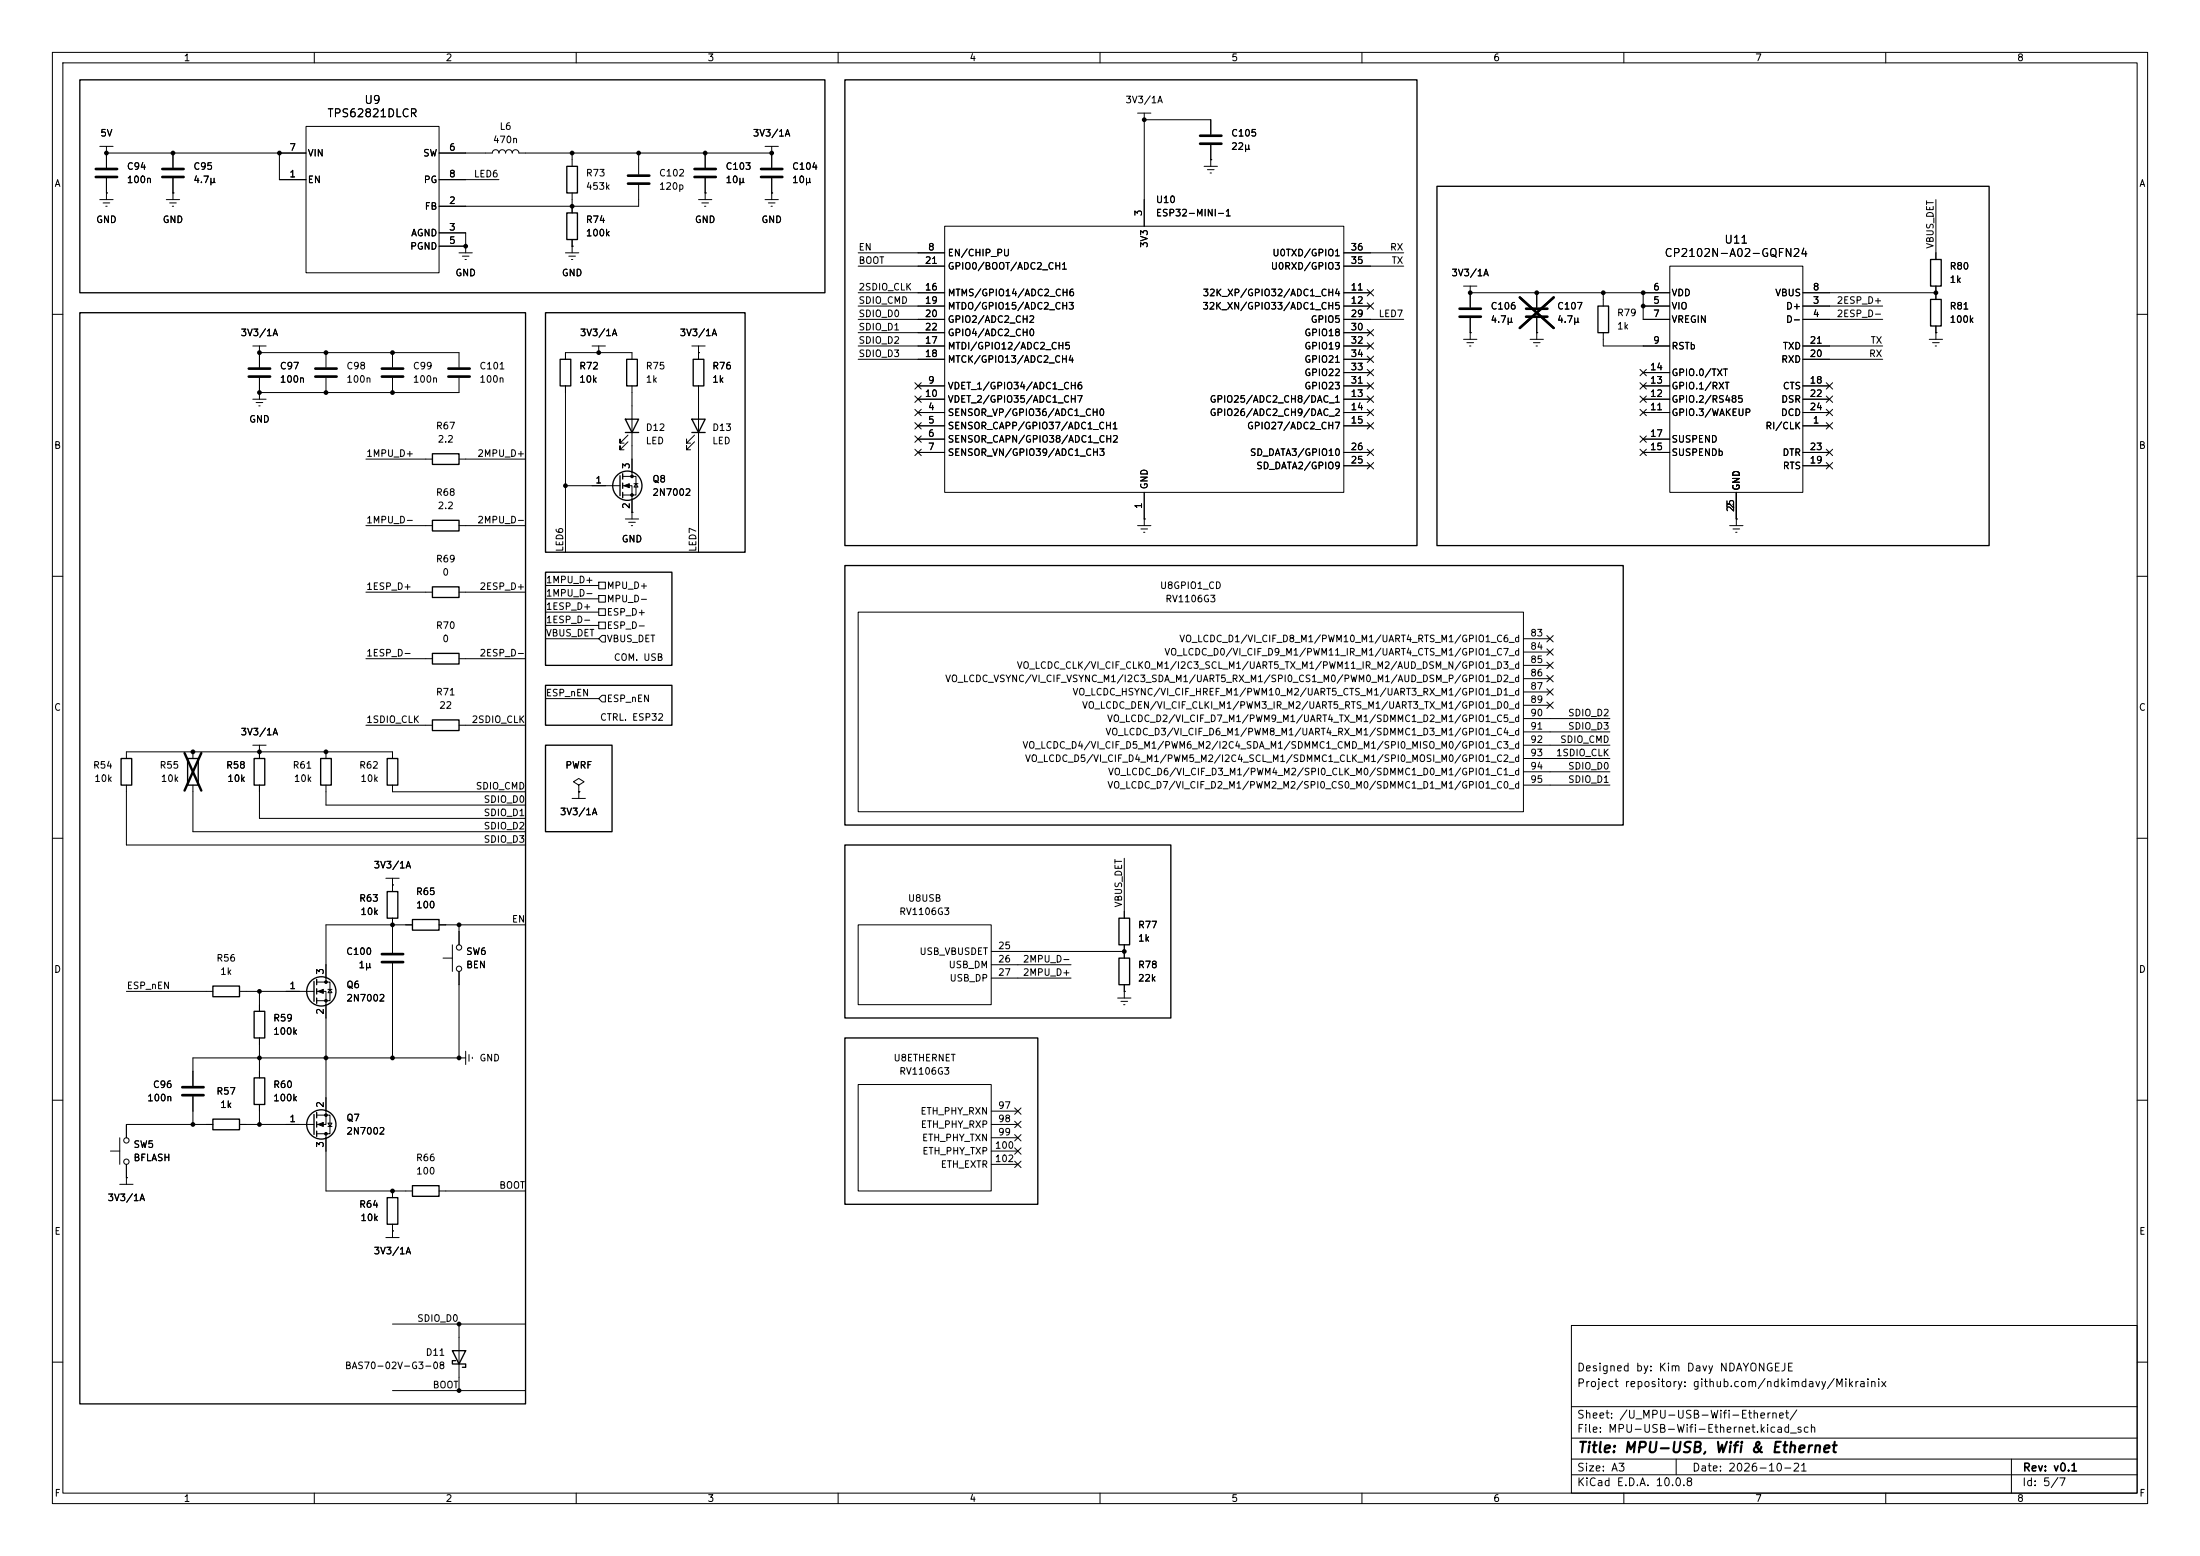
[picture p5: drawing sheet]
<svg xmlns="http://www.w3.org/2000/svg" width="420mm" height="297mm" viewBox="0 0 420 297" stroke-linecap="round" stroke-linejoin="round" font-family="sans-serif">
<g fill="none" stroke="#000" stroke-width=".19">
<path d="M10 10h400v277h-400zM12 12h396v273h-396zM60 10v2M110 10v2M160 10v2M210 10v2M260 10v2M310 10v2M360 10v2M19 27.9h2.6M19 38.1h2.6M19.7 38.7h1.3"/>
<path d="M20.2 39.4h.2M20.3 29.2h.1M20.3 36.8h.1M20.3 29.2h38.1M20.3 27.9v4.1M20.3 34v4.1M31.7 38.1h2.6M32.4 38.7h1.3M32.9 39.4h.2M33 36.8h.1M33 29.2v2.8M33 34v4.1"/>
<path d="M53.3 29.2v5.1h5.1M58.4 24.1h25.4v28h-25.4zM83.8 29.2h10.2a.64 .64 0 0 1 .6-.6 .64 .64 0 0 1 .6 .6 .64 .64 0 0 1 .7-.6 .64 .64 0 0 1 .6 .6 .64 .64 0 0 1 .7-.6 .64 .64 0 0 1 .6 .6 .64 .64 0 0 1 .6-.6 .64 .64 0 0 1 .7 .6h48.2M83.8 34.3h11.4M109.2 29.2v2.6M109.2 36.8v3.8M121.9 35.3v4.1h-38.1M121.9 29.2v4.1M133.3 38.1h2.6M134 38.7h1.3M134.5 39.4h.2M134.6 36.8h.1"/>
<path d="M134.6 29.2v2.8M134.6 34v4.1M146 27.9h2.6M146 38.1h2.6M146.7 38.7h1.3M147.2 39.4h.2M147.3 36.8h.1M147.3 29.2h.1M147.3 27.9v4.1M147.3 34v4.1M217.2 21.6h2.5M218.4 22.9h.1"/>
<path d="M218.4 21.6v21.6M218.4 22.9h12.7v2.8M229.9 31.8h2.5M230.5 32.4h1.3M231 33h.3M231.1 30.5h.1M231.1 27.7v4.1M369.6 38.1v11.4M83.8 44.5h5.1v3.8M83.8 47h5.1M87.6 48.3h2.6M88.3 48.9h1.2"/>
<path d="M88.8 49.5h.2M88.9 47h.1M107.9 48.3h2.6M108.6 48.9h1.3M109.1 49.5h.2M109.2 47h.1M109.2 45.7v2.6M163.8 48.3h16.5M163.8 55.9h16.5M163.8 58.4h16.5M163.8 50.8h16.5M180.3 43.2h76.2v50.8h-76.2z"/>
<path d="M256.5 48.3h11.5M256.5 55.9h5.1M256.5 58.4h5.1M256.5 50.8h11.5M261 57.8l1.2 1.2M261 55.3l1.2 1.2M262.2 57.8l-1.2 1.2M262.2 55.3l-1.2 1.2M279.4 54.6h2.5M280.7 55.9h.1M280.7 55.9h38.1M280.7 54.6v4.1"/>
<path d="M293.4 55.9v2.8M306.1 55.9v2.5M313.7 58.4h5.1M313.7 55.9v5.1h5.1M318.8 50.8h25.4v43.2h-25.4zM344.2 55.9h25.4M344.2 58.4h15.2M369.6 54.6v2.6M10 60h2M48.3 66h2.5M48.3 76.2h2.5M48.9 76.8h1.3"/>
<path d="M49.4 77.5h.3M49.5 67.3h.1M49.5 74.9h.1M49.5 66v4.1M49.5 72.1v4.1M49.5 67.3h38.1v2.8M62.2 67.3v2.8M62.2 72.1v2.8M74.9 67.3v2.8M74.9 72.1v2.8M87.6 72.1v2.8h-38.1M107.9 68.6v-1.3h12.7v1.3"/>
<path d="M107.9 73.7v31.7M113 66h2.6M114.3 67.3h.1M114.3 66v1.3M120.6 73.7v17.2M132.1 66h2.5M133.3 67.3h.1M133.3 66v2.6M133.3 73.7v31.7M163.8 66h16.5M163.8 63.5h16.5M163.8 68.6h16.5"/>
<path d="M163.8 61h16.5M174.7 75.6l1.2 1.2M174.7 78.1l1.2 1.2M174.7 73.1l1.2 1.2M175.3 73.7h5M175.3 78.7h5M175.3 76.2h5M175.9 75.6l-1.2 1.2M175.9 78.1l-1.2 1.2M175.9 73.1l-1.2 1.2M256.5 66h5.1M256.5 63.5h5.1"/>
<path d="M256.5 73.7h5.1M256.5 78.7h5.1M256.5 76.2h5.1M256.5 68.6h5.1M256.5 61h11.5M256.5 71.1h5.1M261 65.4l1.2 1.2M261 62.9l1.2 1.2M261 70.5l1.2 1.2M261 75.6l1.2 1.2M261 78.1l1.2 1.2M261 73.1l1.2 1.2"/>
<path d="M261 68l1.2 1.2M262.2 65.4l-1.2 1.2M262.2 62.9l-1.2 1.2M262.2 70.5l-1.2 1.2M262.2 75.6l-1.2 1.2M262.2 78.1l-1.2 1.2M262.2 73.1l-1.2 1.2M262.2 68l-1.2 1.2M279.4 64.8h2.5M280 65.4h1.3M280.5 66h.3M280.7 63.5h.1"/>
<path d="M280.7 60.7v4.1M292.1 64.8h2.5M292.7 65.4h1.3M293.2 66h.3M293.4 63.5h.1M293.4 60.7v4.1M306.1 63.5v2.5h12.7M313.1 78.1l1.2 1.2M313.1 73.1l1.2 1.2M313.1 75.6l1.2 1.2M313.1 70.5l1.2 1.2M313.7 73.7h5.1"/>
<path d="M313.7 78.7h5.1M313.7 76.2h5.1M313.7 71.1h5.1M314.3 78.1l-1.2 1.2M314.3 73.1l-1.2 1.2M314.3 75.6l-1.2 1.2M314.3 70.5l-1.2 1.2M344.2 66h15.2M344.2 73.7h5M344.2 78.7h5M344.2 76.2h5M344.2 68.6h15.2"/>
<path d="M344.2 61h15.2M348.6 78.1l1.3 1.2M348.6 75.6l1.3 1.2M348.6 73.1l1.3 1.2M349.9 78.1l-1.3 1.2M349.9 75.6l-1.3 1.2M349.9 73.1l-1.3 1.2M368.3 64.8h2.5M368.9 65.4h1.3M369.4 66h.3M369.6 63.5h.1M369.6 62.2v2.6"/>
<path d="M408 60h2M69.8 87.6h12.7M87.6 87.6h12.7M107.9 92.7h10.5M118.9 90.9h2.5v3.6h-2.5M118.9 92.7h1.7v6.4M119.4 99.1h2.5M119.9 84.3l-1.5 1.6v-.8v.8h.7M119.9 83.1l-1.5 1.5v-.8v.8h.7M120 99.7h1.3M120.6 97.8h.1M121 92.3h.8"/>
<path d="M121.4 92.3l.4 .7h-.8zM132.6 84.3l-1.5 1.6v-.8v.8h.7M132.6 83.1l-1.5 1.5v-.8v.8h.7M174.7 80.7l1.2 1.2M174.7 83.2l1.2 1.2M174.7 85.8l1.2 1.2M175.3 81.3h5M175.3 83.8h5M175.3 86.4h5M175.9 80.7l-1.2 1.2M175.9 83.2l-1.2 1.2M175.9 85.8l-1.2 1.2"/>
<path d="M218.4 99.1h.1M218.4 94v6.3M256.5 81.3h5.1M256.5 86.4h5.1M256.5 88.9h5.1M261 85.8l1.2 1.2M261 80.7l1.2 1.2M261 88.3l1.2 1.2M262.2 85.8l-1.2 1.2M262.2 80.7l-1.2 1.2M262.2 88.3l-1.2 1.2M313.1 85.8l1.2 1.2"/>
<path d="M313.1 83.2l1.2 1.2M313.7 83.8h5.1M313.7 86.4h5.1M314.3 85.8l-1.2 1.2M314.3 83.2l-1.2 1.2M331.5 99.1h.1M331.5 94v6.3M344.2 81.3h5M344.2 86.4h5M344.2 88.9h5M348.6 80.7l1.3 1.2M348.6 85.8l1.3 1.2"/>
<path d="M348.6 88.3l1.3 1.2M349.9 80.7l-1.3 1.2M349.9 85.8l-1.3 1.2M349.9 88.3l-1.3 1.2M10 110h2M69.8 100.3h12.7M69.8 113h12.7M87.6 100.3h12.7M87.6 113h12.7M104.1 114.3h10.2M104.1 111.8h10.2M104.1 116.8h10.2"/>
<path d="M104.1 119.4h10.2M114.3 118.7h1.3v1.3h-1.3zM114.3 111.1h1.3v1.3h-1.3zM114.3 113.7h1.3v1.2h-1.3zM114.3 116.2h1.3v1.3h-1.3zM120.5 100.3h.3M163.8 116.8h127v38.1h-127zM217.2 100.3h2.5M217.8 101h1.3M218.3 101.6h.3M330.2 100.3h2.5M330.8 101h1.3"/>
<path d="M331.3 101.6h.3M408 110h2M69.8 125.7h12.7M69.8 138.4h12.7M87.6 125.7h12.7M87.6 138.4h12.7M104.1 121.9h10.2M104.1 133.4h10.2M114.9 132.7h.7v1.3h-.7l-.6-.6zM114.9 121.3h.7v1.3h-.7l-.6-.7zM290.8 121.9h5.1M290.8 124.5h5.1"/>
<path d="M290.8 127h5.1M290.8 129.5h5.1M290.8 132.1h5.1M290.8 134.6h5.1M290.8 137.2h16.5M290.8 139.7h16.5M295.3 121.3l1.2 1.2M295.3 131.5l1.2 1.2M295.3 123.9l1.2 1.2M295.3 128.9l1.2 1.2M295.3 126.4l1.2 1.2M295.3 134l1.2 1.2"/>
<path d="M296.5 134l-1.2 1.2M296.5 131.5l-1.2 1.2M296.5 128.9l-1.2 1.2M296.5 121.3l-1.2 1.2M296.5 123.9l-1.2 1.2M296.5 126.4l-1.2 1.2M10 160h2M24.1 144.8v-1.3h50.8v1.3M24.1 149.9v11.4h76.2M36.8 143.5v1.3M36.8 149.9v8.9h63.5M48.3 142.2h2.5"/>
<path d="M49.5 143.5h.1M49.5 142.2v2.6M49.5 149.9v6.3h50.8M62.2 143.5v1.3M62.2 149.9v3.8h38.1M74.9 149.9v1.2h25.4M109.2 152.4h2.6M110.5 149.9l1-.7-1-.6-1 .6 1 .7v1.2M110.5 151.1h.1M110.5 151.1v1.3M290.8 142.2h16.5M290.8 144.8h16.5"/>
<path d="M290.8 147.3h16.5M290.8 149.9h16.5M408 160h2M73.7 167.6h2.5M74.9 168.9h.1M74.9 167.6v2.6M74.9 175.3v6.6M78.7 176.5h-16.5v11M83.8 176.5h16.5M87.6 176.5v3.8M163.8 176.5h25.4v15.3h-25.4zM214.6 163.8v11.5"/>
<path d="M24.1 189.2h16.5M45.7 189.2h14.2M49.5 189.2v3.8M49.5 198.1v7.6M60.5 187.5h2.5v3.5h-2.5M60.5 189.2h1.7v25.4h-1.7M62.6 188.8h.8M63 188.8l.4 .7h-.8zM74.9 183.9v18M84.6 182.9h1.8M86.4 180.3v5.1M87.6 185.4v16.5"/>
<path d="M189.2 181.6h25.4M189.2 184.2h15.3M189.2 186.7h15.3M213.4 190.5h2.5M214 191.1h1.3M214.5 191.8h.3M214.6 189.2h.1M214.6 180.3v2.6M214.6 188v2.5M10 210h2M21.1 219.7h1.8M22.9 217.2v5"/>
<path d="M36.8 209.3v5.3M40.6 214.6h-16.5v2.6M45.7 214.6h14.2M49.5 210.8v3.8M60.5 212.9h2.5v3.5h-2.5M62.2 216.4v10.9h16.5M62.6 214.4h.8l-.4 .6zM62.6 215h.8M87.6 201.9h.1M88.9 200.7v2.5M88.9 201.9h-52.1v5.4M89.5 201.3v1.3"/>
<path d="M90.2 201.8v.3M163.8 207h25.4v20.3h-25.4zM189.2 214.6h5.1M189.2 219.7h5.1M189.2 212.1h5.1M189.2 217.2h5.1M193.7 211.5l1.2 1.2M193.7 214l1.2 1.2M193.7 219.1l1.2 1.2M193.7 216.6l1.2 1.2M194.9 211.5l-1.2 1.2M194.9 214l-1.2 1.2"/>
<path d="M194.9 219.1l-1.2 1.2M194.9 216.6l-1.2 1.2M408 210h2M22.9 226.1h2.5M24.1 224.8h.1M24.1 222.2v3.9M73.7 236.2h2.5M74.9 234.9h.1M74.9 227.3v1.3M74.9 233.7v2.5M83.8 227.3h16.5M189.2 222.2h5.1"/>
<path d="M193.7 221.6l1.2 1.3M194.9 221.6l-1.2 1.3M74.9 252.7h25.4M87.6 252.7v12.7M300 253h108v32h-108zM10 260h2M74.9 265.4h25.4M300 278.5h108M300 274.5h108M300 268.5h108M320 278.5v3M384 278.5v6.5"/>
<path d="M408 260h2M60 285v2M110 285v2M160 285v2M210 285v2M260 285v2M300 281.5h108M310 285v2M360 285v2"/>
<circle cx="87.6" cy="180.8" r=".51"/>
<circle cx="87.6" cy="184.9" r=".51"/>
<circle cx="24.1" cy="217.7" r=".51"/>
<circle cx="24.1" cy="221.7" r=".51"/>
</g>
<g fill="none" stroke="#000" stroke-width=".25">
<path d="M15.2 15.2h142.3v40.7h-142.3zM161.3 15.2h109.2v88.9h-109.2zM108.2 31.8h2v5h-2zM274.3 35.6h105.4v68.5h-105.4zM15.2 59.7h85.1v208.3h-85.1zM104.1 59.7h38.1v45.7h-38.1zM108.2 40.6h2v5.1h-2zM305.1 58.4h2v5.1h-2zM368.6 57.2h2v5h-2zM368.6 49.5h2v5.1h-2zM106.9 68.6h2.1v5.1h-2.1zM119.6 68.6h2.1v5.1h-2.1z"/>
<path d="M132.3 68.6h2.1v5.1h-2.1zM82.5 86.6h5.1v2h-5.1zM82.5 99.3h5.1v2h-5.1zM118.4 90.8v3.8M118.9 90.4v1M118.9 92.2v1M118.9 94v1M119.4 80h2.5l-1.3 2.6zM119.4 82.6h2.5M132.1 80h2.5l-1.3 2.6zM132.1 82.6h2.5M82.5 112h5.1v2h-5.1z"/>
<path d="M104.1 109.2h24.2v17.8h-24.2zM161.3 108h148.6v49.5h-148.6zM82.5 124.7h5.1v2h-5.1zM82.5 137.4h5.1v2h-5.1zM104.1 130.8h24.2v7.6h-24.2zM23.1 144.8h2v5.1h-2zM35.8 144.8h2v5.1h-2zM48.5 144.8h2v5.1h-2zM61.2 144.8h2v5.1h-2zM73.9 144.8h2v5.1h-2zM104.1 142.2h12.7v16.6h-12.7zM73.9 170.2h2v5.1h-2z"/>
<path d="M78.7 175.5h5.1v2h-5.1zM161.3 161.3h62.2v33h-62.2zM213.6 175.3h2v5h-2zM40.6 188.2h5.1v2h-5.1zM48.5 193h2v5.1h-2zM59.9 187.3v3.8M60.5 186.9v1.1M60.5 188.7v1M60.5 190.5v1M161.3 198.1h36.8v31.8h-36.8zM213.6 182.9h2v5.1h-2zM40.6 213.6h5.1v2h-5.1z"/>
<path d="M48.5 205.7h2v5.1h-2zM59.9 212.7v3.8M60.5 212.3v1.1M60.5 214.1v1M60.5 215.9v1M73.9 228.6h2v5.1h-2zM78.7 226.3h5.1v2h-5.1zM86.4 257.8h2.5l-1.3 2.5zM87 259.7h-.6v.6h2.5v.7h-.6"/>
<circle cx="119.8" cy="92.7" r="2.79"/>
<circle cx="61.3" cy="189.2" r="2.79"/>
<circle cx="61.3" cy="214.6" r="2.79"/>
</g>
<g fill="none" stroke="#000" stroke-width=".51">
<path d="M18.3 32.3h4.1M18.3 33.8h4.1M31 32.3h4.1M31 33.8h4.1M119.9 35.1h4.1M119.9 33.5h4.1M132.6 32.3h4.1M132.6 33.8h4.1M145.3 32.3h4.1M145.3 33.8h4.1M229.1 27.4h4.1M229.1 25.9h4.1"/>
<path d="M278.6 58.9h4.1M291.3 58.9h4.1M47.5 71.9h4.1M47.5 70.4h4.1M60.2 71.9h4.1M60.2 70.4h4.1M72.9 71.9h4.1M72.9 70.4h4.1M85.6 71.9h4.1M85.6 70.4h4.1M278.6 60.5h4.1M291.3 60.5h4.1"/>
<path d="M72.9 182.1h4.1M72.9 183.6h4.1M34.8 207.5h4.1M34.8 209h4.1"/>
</g>
<g fill="#000" stroke="#000" stroke-width=".19">
<path d="M119.1 92.7l1-.4v.8zM60.7 189.2l1-.4v.8zM60.7 214.6l1-.4v.8z"/>
<circle cx="120.6" cy="94.5" r=".25"/>
<circle cx="120.6" cy="90.9" r=".25"/>
<circle cx="62.2" cy="187.5" r=".25"/>
<circle cx="62.2" cy="191" r=".25"/>
<circle cx="62.2" cy="212.9" r=".25"/>
<circle cx="62.2" cy="216.4" r=".25"/>
</g>
<path d="M290.1 56.8l6.5 5.8M296.6 56.8l-6.5 5.8M35.2 143.7l3.2 7.2M38.4 143.7l-3.2 7.2" fill="none" stroke="#000" stroke-width=".46"/>
<g fill="#000">
<circle cx="20.3" cy="29.2" r=".46"/>
<circle cx="33" cy="29.2" r=".46"/>
<circle cx="53.3" cy="29.2" r=".46"/>
<circle cx="109.2" cy="39.4" r=".46"/>
<circle cx="109.2" cy="29.2" r=".46"/>
<circle cx="121.9" cy="29.2" r=".46"/>
<circle cx="134.6" cy="29.2" r=".46"/>
<circle cx="147.3" cy="29.2" r=".46"/>
<circle cx="218.4" cy="22.9" r=".46"/>
<circle cx="88.9" cy="47" r=".46"/>
<circle cx="280.7" cy="55.9" r=".46"/>
<circle cx="293.4" cy="55.9" r=".46"/>
<circle cx="306.1" cy="55.9" r=".46"/>
<circle cx="313.7" cy="58.4" r=".46"/>
<circle cx="313.7" cy="55.9" r=".46"/>
<circle cx="369.6" cy="55.9" r=".46"/>
<circle cx="49.5" cy="74.9" r=".46"/>
<circle cx="49.5" cy="67.3" r=".46"/>
<circle cx="62.2" cy="74.9" r=".46"/>
<circle cx="62.2" cy="67.3" r=".46"/>
<circle cx="74.9" cy="67.3" r=".46"/>
<circle cx="74.9" cy="74.9" r=".46"/>
<circle cx="114.3" cy="67.3" r=".46"/>
<circle cx="107.9" cy="92.7" r=".46"/>
<circle cx="36.8" cy="143.5" r=".46"/>
<circle cx="49.5" cy="143.5" r=".46"/>
<circle cx="62.2" cy="143.5" r=".46"/>
<circle cx="74.9" cy="176.5" r=".46"/>
<circle cx="87.6" cy="176.5" r=".46"/>
<circle cx="49.5" cy="189.2" r=".46"/>
<circle cx="214.6" cy="181.6" r=".46"/>
<circle cx="36.8" cy="214.6" r=".46"/>
<circle cx="49.5" cy="201.9" r=".46"/>
<circle cx="49.5" cy="214.6" r=".46"/>
<circle cx="62.2" cy="201.9" r=".46"/>
<circle cx="74.9" cy="201.9" r=".46"/>
<circle cx="87.6" cy="201.9" r=".46"/>
<circle cx="74.9" cy="227.3" r=".46"/>
<circle cx="87.6" cy="252.7" r=".46"/>
<circle cx="87.6" cy="265.4" r=".46"/>
</g>
<text font-size="2" x="301" y="277.8">Title: MPU-USB, Wifi &amp; Ethernet</text>
<g font-size="1.5">
<text x="62.4" y="22.7">TPS62821DLCR</text>
<text x="69.4" y="20.2">U9</text>
<text x="329.1" y="46.9">U11</text>
<text x="317.6" y="49.4">CP2102N-A02-GQFN24</text>
<text x="300.9" y="262.1">Designed by: Kim Davy NDAYONGEJE</text>
<text x="300.9" y="265.1">Project repository: github.com/ndkimdavy/Mikrainix</text>
<text x="300.9" y="273.8">File: MPU-USB-Wifi-Ethernet.kicad_sch</text>
<text x="300.9" y="271.1">Sheet: /U_MPU-USB-Wifi-Ethernet/</text>
<text x="300.9" y="281.2">Size: A3</text>
<text x="322.9" y="281.2">Date: 2026-10-21</text>
<text x="386" y="281.2">Rev: v0.1</text>
<text x="300.9" y="284">KiCad E.D.A. 10.0.8</text>
<text x="385.9" y="284">Id: 5/7</text>
</g>
<g font-size="1.3">
<text x="35" y="12">1</text>
<text x="85" y="12">2</text>
<text x="135" y="12">3</text>
<text x="185" y="12">4</text>
<text x="235" y="12">5</text>
<text x="285" y="12">6</text>
<text x="335" y="12">7</text>
<text x="385" y="12">8</text>
<text x="214.7" y="20">3V3/1A</text>
<text x="19" y="26.4">5V</text>
<text x="55.1" y="29.1">7</text>
<text x="85.6" y="29.1">6</text>
<text x="94" y="27.6">470n</text>
<text x="95.3" y="25.1">L6</text>
<text x="143.6" y="26.4">3V3/1A</text>
<text x="234.9" y="26.4">C105</text>
<text x="234.9" y="28.9">22µ</text>
<text x="10.3" y="36">A</text>
<text x="24.1" y="32.7">C94</text>
<text x="24.1" y="35.3">100n</text>
<text x="36.8" y="32.7">C95</text>
<text x="36.8" y="35.3">4.7µ</text>
<text x="55.1" y="34.2">1</text>
<text x="58.6" y="35.3">EN</text>
<text x="58.6" y="30.2">VIN</text>
<text x="80.7" y="30.2">SW</text>
<text x="80.8" y="35.3">PG</text>
<text x="85.6" y="34.2">8</text>
<text x="90.4" y="34.2">LED6</text>
<text x="111.7" y="34">R73</text>
<text x="125.7" y="34">C102</text>
<text x="138.4" y="32.7">C103</text>
<text x="138.4" y="35.3">10µ</text>
<text x="151.1" y="32.7">C104</text>
<text x="151.1" y="35.3">10µ</text>
<text x="408.3" y="36">A</text>
<text x="81" y="40.3">FB</text>
<text x="85.6" y="39.2">2</text>
<text x="111.7" y="36.5">453k</text>
<text x="125.7" y="36.5">120p</text>
<text x="218.3" y="41.4" transform="rotate(-90 218.3 41.4)">3</text>
<text x="220.6" y="39.1">U10</text>
<text x="220.6" y="41.6">ESP32-MINI-1</text>
<text x="18.3" y="42.9">GND</text>
<text x="31" y="42.9">GND</text>
<text x="78.2" y="48">PGND</text>
<text x="78.4" y="45.4">AGND</text>
<text x="85.6" y="44.3">3</text>
<text x="85.6" y="46.9">5</text>
<text x="111.7" y="42.9">R74</text>
<text x="111.7" y="45.4">100k</text>
<text x="132.6" y="42.9">GND</text>
<text x="145.3" y="42.9">GND</text>
<text x="219.4" y="47.4" transform="rotate(-90 219.4 47.4)">3V3</text>
<text x="369.4" y="47.6" transform="rotate(-90 369.4 47.6)">VBUS_DET</text>
<text x="86.8" y="53">GND</text>
<text x="107.2" y="53">GND</text>
<text x="163.8" y="48.1">EN</text>
<text x="163.8" y="50.7">BOOT</text>
<text x="176.5" y="50.7">21</text>
<text x="177.1" y="48.1">8</text>
<text x="180.8" y="49.2">EN/CHIP_PU</text>
<text x="180.8" y="51.8">GPIO0/BOOT/ADC2_CH1</text>
<text x="242.5" y="51.8">U0RXD/GPIO3</text>
<text x="242.8" y="49.2">U0TXD/GPIO1</text>
<text x="257.7" y="50.7">35</text>
<text x="257.7" y="48.1">36</text>
<text x="265.3" y="48.1">RX</text>
<text x="265.6" y="50.7">TX</text>
<text x="277" y="53">3V3/1A</text>
<text x="372.1" y="51.8">R80</text>
<text x="163.8" y="55.8">2SDIO_CLK</text>
<text x="163.8" y="58.3">SDIO_CMD</text>
<text x="176.5" y="55.7">16</text>
<text x="176.5" y="58.3">19</text>
<text x="180.8" y="56.8">MTMS/GPIO14/ADC2_CH6</text>
<text x="180.8" y="59.4">MTDO/GPIO15/ADC2_CH3</text>
<text x="229.4" y="59.4">32K_XN/GPIO33/ADC1_CH5</text>
<text x="229.5" y="56.8">32K_XP/GPIO32/ADC1_CH4</text>
<text x="257.7" y="55.7">11</text>
<text x="257.7" y="58.3">12</text>
<text x="284.5" y="59.4">C106</text>
<text x="297.2" y="59.4">C107</text>
<text x="315.5" y="58.3">5</text>
<text x="315.5" y="55.7">6</text>
<text x="319" y="59.4">VIO</text>
<text x="319" y="56.8">VDD</text>
<text x="338.8" y="56.8">VBUS</text>
<text x="340.8" y="59.4">D+</text>
<text x="346" y="58.3">3</text>
<text x="346" y="55.7">8</text>
<text x="350.5" y="58.3">2ESP_D+</text>
<text x="372.1" y="59.4">R81</text>
<text x="372.1" y="54.3">1k</text>
<text x="45.8" y="64.5">3V3/1A</text>
<text x="110.6" y="64.5">3V3/1A</text>
<text x="129.7" y="64.5">3V3/1A</text>
<text x="163.8" y="65.9">SDIO_D2</text>
<text x="163.8" y="63.4">SDIO_D1</text>
<text x="163.8" y="60.8">SDIO_D0</text>
<text x="176.5" y="65.9">17</text>
<text x="176.5" y="60.8">20</text>
<text x="176.5" y="63.4">22</text>
<text x="180.8" y="61.9">GPIO2/ADC2_CH2</text>
<text x="180.8" y="64.5">GPIO4/ADC2_CH0</text>
<text x="248.9" y="64.5">GPIO18</text>
<text x="250.1" y="61.9">GPIO5</text>
<text x="257.7" y="63.4">30</text>
<text x="257.7" y="60.8">29</text>
<text x="257.7" y="65.9">32</text>
<text x="263.1" y="60.8">LED7</text>
<text x="284.5" y="61.9">4.7µ</text>
<text x="297.2" y="61.9">4.7µ</text>
<text x="308.6" y="60.7">R79</text>
<text x="308.6" y="63.2">1k</text>
<text x="315.5" y="60.8">7</text>
<text x="315.5" y="65.9">9</text>
<text x="319" y="61.9">VREGIN</text>
<text x="340.8" y="61.9">D-</text>
<text x="345.4" y="65.9">21</text>
<text x="346" y="60.8">4</text>
<text x="350.5" y="60.8">2ESP_D-</text>
<text x="357" y="65.9">TX</text>
<text x="372.1" y="61.9">100k</text>
<text x="53.3" y="70.8">C97</text>
<text x="66" y="70.8">C98</text>
<text x="78.7" y="70.8">C99</text>
<text x="91.4" y="70.8">C101</text>
<text x="110.5" y="70.8">R72</text>
<text x="123.2" y="70.8">R75</text>
<text x="135.9" y="70.8">R76</text>
<text x="163.8" y="68.5">SDIO_D3</text>
<text x="176.5" y="68.4">18</text>
<text x="180.8" y="67">MTDI/GPIO12/ADC2_CH5</text>
<text x="180.8" y="69.5">MTCK/GPIO13/ADC2_CH4</text>
<text x="248.9" y="67">GPIO19</text>
<text x="248.9" y="69.5">GPIO21</text>
<text x="257.7" y="71">33</text>
<text x="257.7" y="68.4">34</text>
<text x="314.9" y="71">14</text>
<text x="319" y="67">RSTb</text>
<text x="339.9" y="69.5">RXD</text>
<text x="340.2" y="67">TXD</text>
<text x="345.4" y="68.4">20</text>
<text x="356.7" y="68.5">RX</text>
<text x="53.3" y="73.4">100n</text>
<text x="66" y="73.4">100n</text>
<text x="78.7" y="73.4">100n</text>
<text x="91.4" y="73.4">100n</text>
<text x="110.5" y="73.4">10k</text>
<text x="123.2" y="73.4">1k</text>
<text x="135.9" y="73.4">1k</text>
<text x="176.5" y="76.1">10</text>
<text x="177.1" y="73.5">9</text>
<text x="180.8" y="74.6">VDET_1/GPIO34/ADC1_CH6</text>
<text x="180.8" y="77.2">VDET_2/GPIO35/ADC1_CH7</text>
<text x="230.8" y="77.2">GPIO25/ADC2_CH8/DAC_1</text>
<text x="248.9" y="74.6">GPIO23</text>
<text x="248.9" y="72.1">GPIO22</text>
<text x="257.7" y="73.5">31</text>
<text x="257.7" y="76.1">13</text>
<text x="314.9" y="76.1">12</text>
<text x="314.9" y="73.5">13</text>
<text x="319" y="77.2">GPIO.2/RS485</text>
<text x="319" y="74.6">GPIO.1/RXT</text>
<text x="319" y="72.1">GPIO.0/TXT</text>
<text x="339.9" y="77.2">DSR</text>
<text x="340.2" y="74.6">CTS</text>
<text x="345.4" y="73.5">18</text>
<text x="345.4" y="76.1">22</text>
<text x="47.5" y="81">GND</text>
<text x="83.1" y="82.2">R67</text>
<text x="123.2" y="82.6">D12</text>
<text x="135.9" y="82.6">D13</text>
<text x="177.1" y="78.6">4</text>
<text x="177.1" y="81.1">5</text>
<text x="177.1" y="83.7">6</text>
<text x="180.8" y="79.7">SENSOR_VP/GPIO36/ADC1_CH0</text>
<text x="180.8" y="82.2">SENSOR_CAPP/GPIO37/ADC1_CH1</text>
<text x="230.8" y="79.7">GPIO26/ADC2_CH9/DAC_2</text>
<text x="238" y="82.2">GPIO27/ADC2_CH7</text>
<text x="257.7" y="78.6">14</text>
<text x="257.7" y="81.1">15</text>
<text x="314.9" y="78.6">11</text>
<text x="314.9" y="83.7">17</text>
<text x="319" y="79.7">GPIO.3/WAKEUP</text>
<text x="336.9" y="82.2">RI/CLK</text>
<text x="339.9" y="79.7">DCD</text>
<text x="345.4" y="78.6">24</text>
<text x="346" y="81.1">1</text>
<text x="10.2" y="86">B</text>
<text x="69.8" y="87.5">1MPU_D+</text>
<text x="83.5" y="84.8">2.2</text>
<text x="91" y="87.5">2MPU_D+</text>
<text x="120.5" y="89.6" transform="rotate(-90 120.5 89.6)">3</text>
<text x="123.2" y="85.1">LED</text>
<text x="135.9" y="85.1">LED</text>
<text x="177.1" y="86.2">7</text>
<text x="180.8" y="84.8">SENSOR_CAPN/GPIO38/ADC1_CH2</text>
<text x="180.8" y="87.3">SENSOR_VN/GPIO39/ADC1_CH3</text>
<text x="238.5" y="87.3">SD_DATA3/GPIO10</text>
<text x="239.7" y="89.9">SD_DATA2/GPIO9</text>
<text x="257.7" y="88.8">25</text>
<text x="257.7" y="86.2">26</text>
<text x="314.9" y="86.2">15</text>
<text x="319" y="87.3">SUSPENDb</text>
<text x="319" y="84.8">SUSPEND</text>
<text x="340.2" y="87.3">DTR</text>
<text x="340.2" y="89.9">RTS</text>
<text x="345.4" y="88.8">19</text>
<text x="345.4" y="86.2">23</text>
<text x="408.2" y="86">B</text>
<text x="83.1" y="94.9">R68</text>
<text x="113.6" y="92.6">1</text>
<text x="124.4" y="92.4">Q8</text>
<text x="124.4" y="94.9">2N7002</text>
<text x="219.4" y="93.5" transform="rotate(-90 219.4 93.5)">GND</text>
<text x="332.4" y="93.8" transform="rotate(-90 332.4 93.8)">GND</text>
<text x="69.8" y="100.2">1MPU_D-</text>
<text x="83.5" y="97.5">2.2</text>
<text x="91" y="100.2">2MPU_D-</text>
<text x="120.5" y="97.3" transform="rotate(-90 120.5 97.3)">2</text>
<text x="218.3" y="97.3" transform="rotate(-90 218.3 97.3)">1</text>
<text x="331.3" y="97.9" transform="rotate(-90 331.3 97.9)">25</text>
<text x="331.3" y="97.3" transform="rotate(-90 331.3 97.3)">2</text>
<text x="83.1" y="107.6">R69</text>
<text x="107.8" y="105.4" transform="rotate(-90 107.8 105.4)">LED6</text>
<text x="118.6" y="103.8">GND</text>
<text x="133.2" y="105.4" transform="rotate(-90 133.2 105.4)">LED7</text>
<text x="69.8" y="112.9">1ESP_D+</text>
<text x="84.4" y="110.2">0</text>
<text x="91.5" y="112.9">2ESP_D+</text>
<text x="104.1" y="111.6">1MPU_D+</text>
<text x="115.7" y="112.7">MPU_D+</text>
<text x="221.3" y="112.7">U8GPIO1_CD</text>
<text x="104.1" y="114.2">1MPU_D-</text>
<text x="104.1" y="119.3">1ESP_D-</text>
<text x="104.1" y="116.7">1ESP_D+</text>
<text x="115.7" y="115.3">MPU_D-</text>
<text x="115.7" y="117.8">ESP_D+</text>
<text x="222.4" y="115.3">RV1106G3</text>
<text x="69.8" y="125.6">1ESP_D-</text>
<text x="83.1" y="120.3">R70</text>
<text x="84.4" y="122.9">0</text>
<text x="91.5" y="125.6">2ESP_D-</text>
<text x="104.1" y="121.8">VBUS_DET</text>
<text x="115.7" y="120.3">ESP_D-</text>
<text x="115.7" y="122.9">VBUS_DET</text>
<text x="222.2" y="125.4">VO_LCDC_D0/VI_CIF_D9_M1/PWM11_IR_M1/UART4_CTS_M1/GPIO1_C7_d</text>
<text x="225" y="122.9">VO_LCDC_D1/VI_CIF_D8_M1/PWM10_M1/UART4_RTS_M1/GPIO1_C6_d</text>
<text x="292" y="121.8">83</text>
<text x="292" y="124.3">84</text>
<text x="117.1" y="126.4">COM. USB</text>
<text x="180.3" y="130.5">VO_LCDC_VSYNC/VI_CIF_VSYNC_M1/I2C3_SDA_M1/UART5_RX_M1/SPI0_CS1_M0/PWM0_M1/AUD_DSM_P/GPIO1_D2_d</text>
<text x="194" y="128">VO_LCDC_CLK/VI_CIF_CLKO_M1/I2C3_SCL_M1/UART5_TX_M1/PWM11_IR_M2/AUD_DSM_N/GPIO1_D3_d</text>
<text x="292" y="126.9">85</text>
<text x="292" y="129.4">86</text>
<text x="292" y="131.9">87</text>
<text x="10.2" y="136">C</text>
<text x="83.1" y="133">R71</text>
<text x="83.8" y="135.6">22</text>
<text x="104.1" y="133.2">ESP_nEN</text>
<text x="114.4" y="137.9">CTRL. ESP32</text>
<text x="115.7" y="134.3">ESP_nEN</text>
<text x="204.6" y="133">VO_LCDC_HSYNC/VI_CIF_HREF_M1/PWM10_M2/UART5_CTS_M1/UART3_RX_M1/GPIO1_D1_d</text>
<text x="206.5" y="135.6">VO_LCDC_DEN/VI_CIF_CLKI_M1/PWM3_IR_M2/UART5_RTS_M1/UART3_TX_M1/GPIO1_D0_d</text>
<text x="292" y="134.5">89</text>
<text x="292" y="137">90</text>
<text x="299.3" y="137">SDIO_D2</text>
<text x="408.2" y="136">C</text>
<text x="45.8" y="140.7">3V3/1A</text>
<text x="69.8" y="138.3">1SDIO_CLK</text>
<text x="89.9" y="138.3">2SDIO_CLK</text>
<text x="195.1" y="143.2">VO_LCDC_D4/VI_CIF_D5_M1/PWM6_M2/I2C4_SDA_M1/SDMMC1_CMD_M1/SPI0_MISO_M0/GPIO1_C3_d</text>
<text x="210.9" y="140.7">VO_LCDC_D3/VI_CIF_D6_M1/PWM8_M1/UART4_RX_M1/SDMMC1_D3_M1/GPIO1_C4_d</text>
<text x="211.2" y="138.1">VO_LCDC_D2/VI_CIF_D7_M1/PWM9_M1/UART4_TX_M1/SDMMC1_D2_M1/GPIO1_C5_d</text>
<text x="292" y="139.6">91</text>
<text x="292" y="142.1">92</text>
<text x="297.7" y="142.1">SDIO_CMD</text>
<text x="299.3" y="139.6">SDIO_D3</text>
<text x="17.7" y="147">R54</text>
<text x="17.9" y="149.6">10k</text>
<text x="30.4" y="147">R55</text>
<text x="30.6" y="149.6">10k</text>
<text x="43.1" y="147">R58</text>
<text x="43.3" y="149.6">10k</text>
<text x="55.8" y="147">R61</text>
<text x="56" y="149.6">10k</text>
<text x="68.5" y="147">R62</text>
<text x="68.7" y="149.6">10k</text>
<text x="107.8" y="147">PWRF</text>
<text x="195.6" y="145.7">VO_LCDC_D5/VI_CIF_D4_M1/PWM5_M2/I2C4_SCL_M1/SDMMC1_CLK_M1/SPI0_MOSI_M0/GPIO1_C2_d</text>
<text x="211.4" y="148.3">VO_LCDC_D6/VI_CIF_D3_M1/PWM4_M2/SPI0_CLK_M0/SDMMC1_D0_M1/GPIO1_C1_d</text>
<text x="292" y="144.6">93</text>
<text x="292" y="147.2">94</text>
<text x="292" y="149.7">95</text>
<text x="297" y="144.7">1SDIO_CLK</text>
<text x="299.3" y="149.7">SDIO_D1</text>
<text x="299.3" y="147.2">SDIO_D0</text>
<text x="90.7" y="151">SDIO_CMD</text>
<text x="92.2" y="153.5">SDIO_D0</text>
<text x="106.8" y="155.9">3V3/1A</text>
<text x="211.3" y="150.8">VO_LCDC_D7/VI_CIF_D2_M1/PWM2_M2/SPI0_CS0_M0/SDMMC1_D1_M1/GPIO1_C0_d</text>
<text x="92.2" y="161.2">SDIO_D3</text>
<text x="92.2" y="156.1">SDIO_D1</text>
<text x="92.2" y="158.6">SDIO_D2</text>
<text x="71.2" y="166.1">3V3/1A</text>
<text x="68.5" y="172.4">R63</text>
<text x="79.3" y="171.1">R65</text>
<text x="79.3" y="173.7">100</text>
<text x="173.2" y="172.4">U8USB</text>
<text x="214.5" y="173.3" transform="rotate(-90 214.5 173.3)">VBUS_DET</text>
<text x="68.7" y="175">10k</text>
<text x="97.6" y="176.4">EN</text>
<text x="171.6" y="175">RV1106G3</text>
<text x="217.2" y="177.5">R77</text>
<text x="10.2" y="186">D</text>
<text x="41.2" y="183.8">R56</text>
<text x="66" y="182.6">C100</text>
<text x="68.3" y="185.1">1µ</text>
<text x="88.9" y="182.6">SW6</text>
<text x="88.9" y="185.1">BEN</text>
<text x="175.4" y="182.6">USB_VBUSDET</text>
<text x="181" y="185.1">USB_DM</text>
<text x="190.4" y="181.5">25</text>
<text x="190.4" y="184">26</text>
<text x="195.2" y="184">2MPU_D-</text>
<text x="217.2" y="180">1k</text>
<text x="217.2" y="185.1">R78</text>
<text x="408.2" y="186">D</text>
<text x="24.1" y="189.1">ESP_nEN</text>
<text x="41.9" y="186.4">1k</text>
<text x="55.1" y="189.1">1</text>
<text x="62.1" y="186.2" transform="rotate(-90 62.1 186.2)">3</text>
<text x="66" y="188.9">Q6</text>
<text x="66" y="191.5">2N7002</text>
<text x="181.2" y="187.7">USB_DP</text>
<text x="190.4" y="186.6">27</text>
<text x="195.2" y="186.6">2MPU_D+</text>
<text x="217.2" y="187.7">22k</text>
<text x="52.1" y="195.3">R59</text>
<text x="52.1" y="197.8">100k</text>
<text x="62.1" y="193.8" transform="rotate(-90 62.1 193.8)">2</text>
<text x="91.4" y="202.9">GND</text>
<text x="170.5" y="202.9">U8ETHERNET</text>
<text x="29.1" y="208">C96</text>
<text x="41.2" y="209.2">R57</text>
<text x="52.1" y="208">R60</text>
<text x="171.6" y="205.4">RV1106G3</text>
<text x="28" y="210.5">100n</text>
<text x="41.9" y="211.8">1k</text>
<text x="52.1" y="210.5">100k</text>
<text x="55.1" y="214.5">1</text>
<text x="62.1" y="211.6" transform="rotate(-90 62.1 211.6)">2</text>
<text x="66" y="214.3">Q7</text>
<text x="175.6" y="213.1">ETH_PHY_RXN</text>
<text x="175.7" y="215.6">ETH_PHY_RXP</text>
<text x="190.4" y="212">97</text>
<text x="190.4" y="214.5">98</text>
<text x="25.4" y="219.4">SW5</text>
<text x="25.4" y="221.9">BFLASH</text>
<text x="62.1" y="219.2" transform="rotate(-90 62.1 219.2)">3</text>
<text x="66" y="216.9">2N7002</text>
<text x="79.3" y="221.9">R66</text>
<text x="175.9" y="218.1">ETH_PHY_TXN</text>
<text x="176" y="220.7">ETH_PHY_TXP</text>
<text x="189.8" y="219.6">100</text>
<text x="190.4" y="217">99</text>
<text x="79.3" y="224.5">100</text>
<text x="95.2" y="227.2">BOOT</text>
<text x="179.5" y="223.2">ETH_EXTR</text>
<text x="189.8" y="222.1">102</text>
<text x="20.4" y="229.6">3V3/1A</text>
<text x="68.5" y="230.8">R64</text>
<text x="68.7" y="233.4">10k</text>
<text x="10.3" y="236">E</text>
<text x="71.2" y="239.7">3V3/1A</text>
<text x="408.3" y="236">E</text>
<text x="79.5" y="252.6">SDIO_D0</text>
<text x="65.7" y="261.6">BAS70-02V-G3-08</text>
<text x="81.2" y="259.1">D11</text>
<text x="82.5" y="265.3">BOOT</text>
<text x="10.3" y="286">F</text>
<text x="35" y="287">1</text>
<text x="85" y="287">2</text>
<text x="135" y="287">3</text>
<text x="185" y="287">4</text>
<text x="235" y="287">5</text>
<text x="285" y="287">6</text>
<text x="335" y="287">7</text>
<text x="385" y="287">8</text>
<text x="408.3" y="286">F</text>
</g>
</svg>
